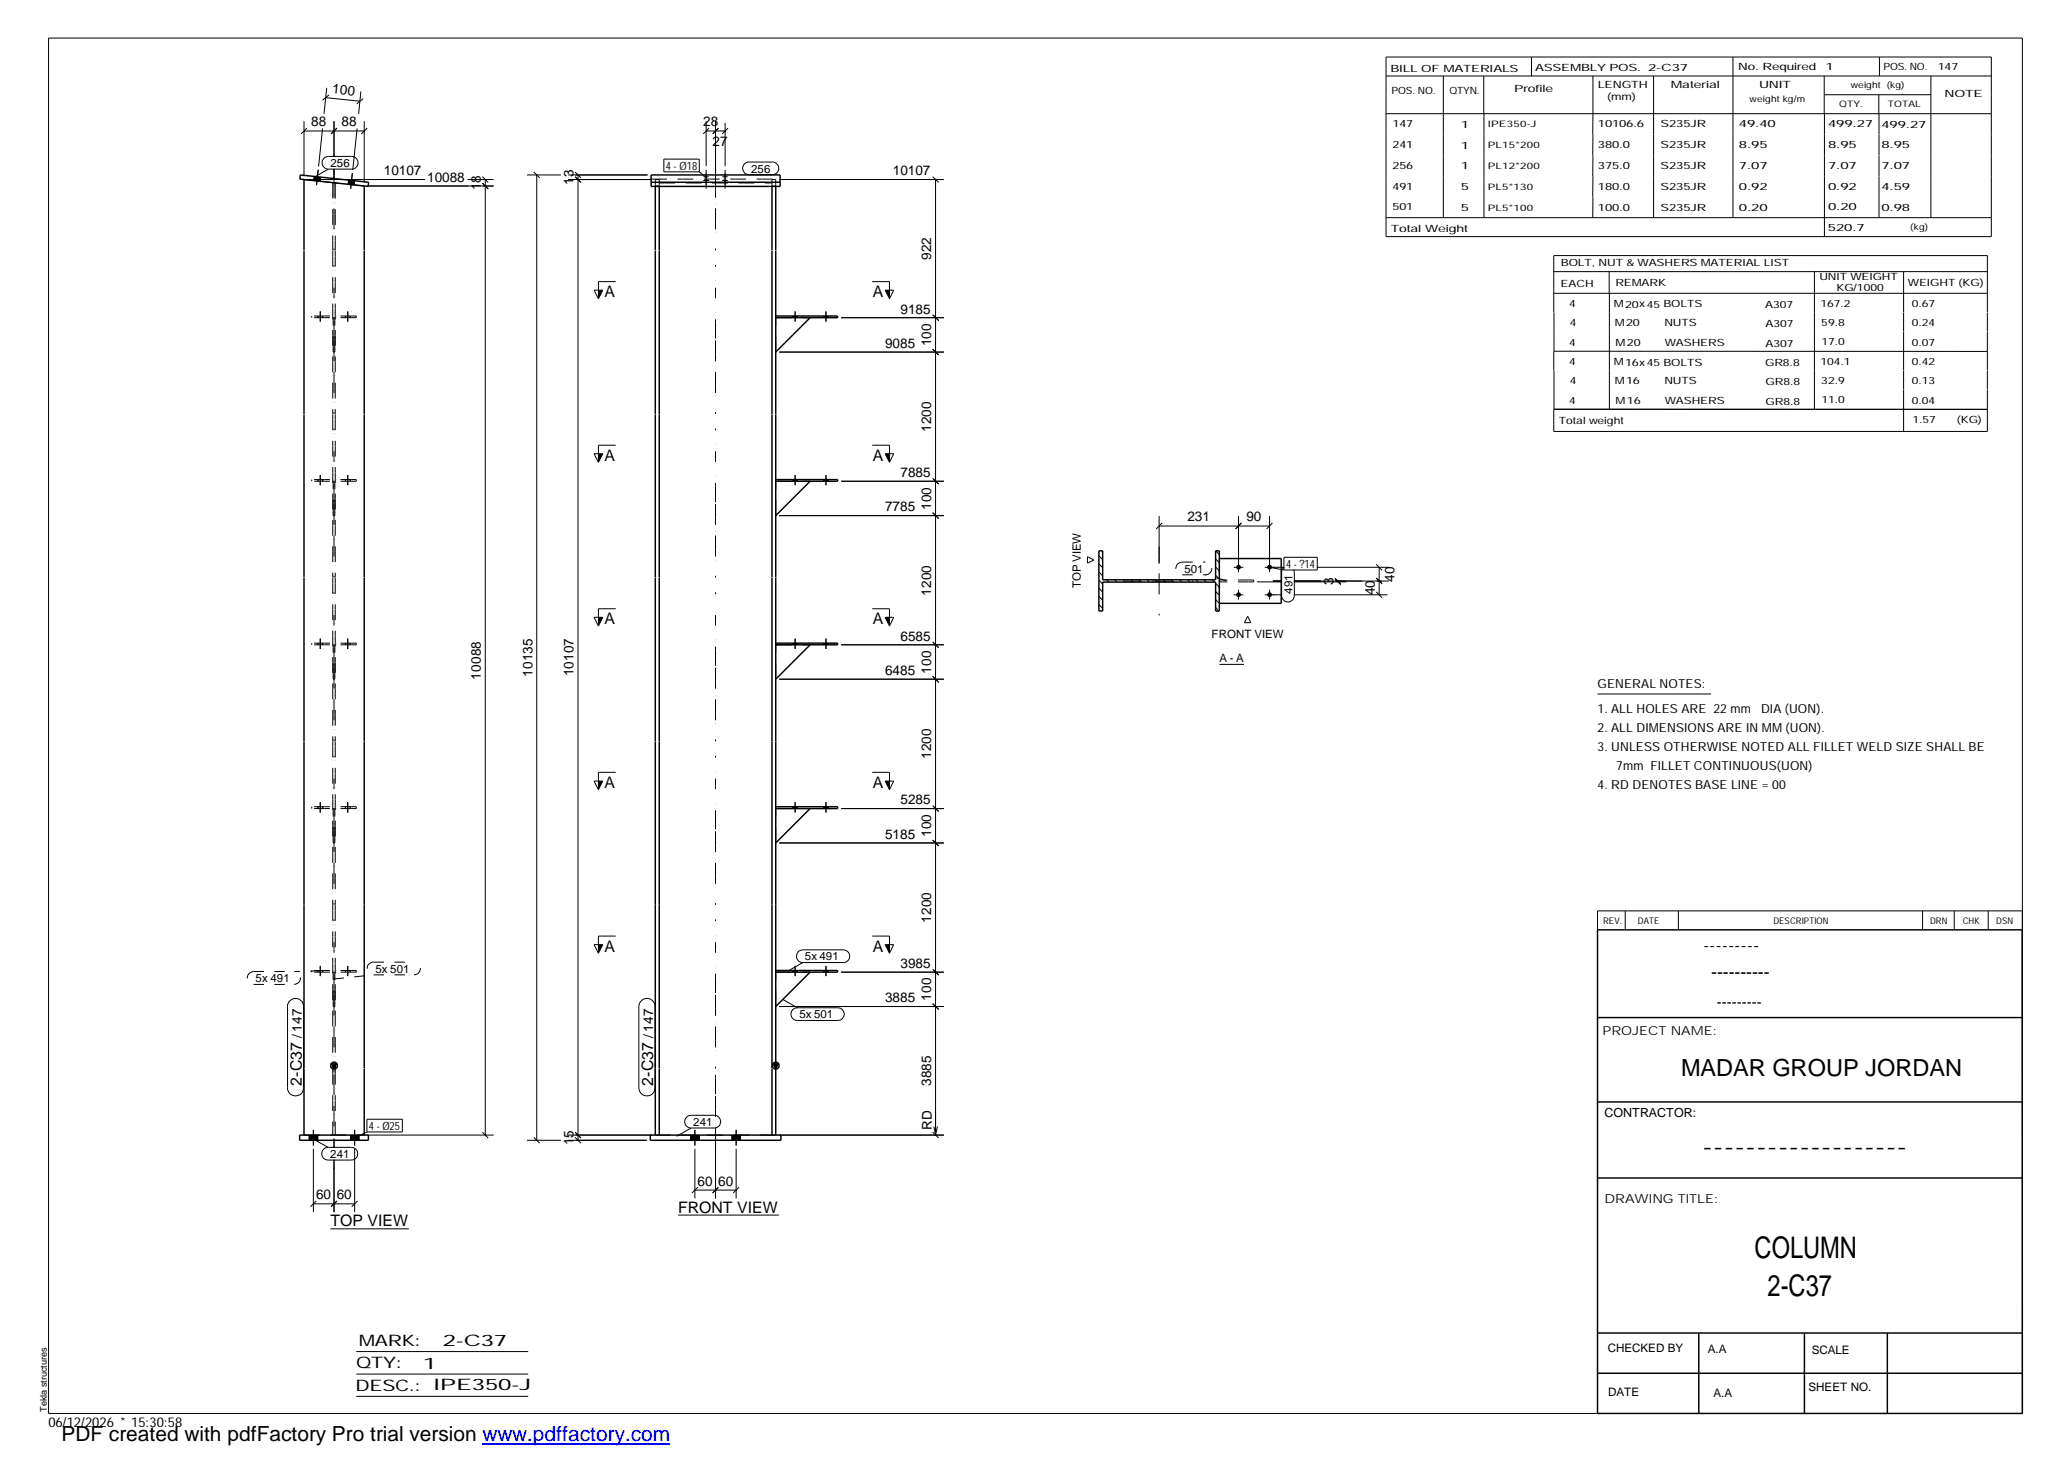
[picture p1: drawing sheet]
<svg xmlns="http://www.w3.org/2000/svg" width="420mm" height="297mm" viewBox="0 0 420 297" stroke-linecap="round" stroke-linejoin="round" font-family="sans-serif">
<g fill="none" stroke="#000" stroke-width=".2">
<path d="M9.9 7.7h401v279.5h-401zM66.2 19.8l6.9 .8M66.4 17.9l-.6 5.2M66.8 19.3l-1.3 1M73.3 18.6l-.4 4.5M281.6 11.6h123v36.5h-123zM281.6 15.4h123M293.2 15.4v28.8M301.5 15.4v7.7M311.1 11.6v3.9M323.6 15.4v16.2M336 15.4v28.8"/>
<path d="M352.1 11.6v32.6M370.6 15.4v7.7M370.7 19.2h21.6M381.7 19.2v3.9M381.8 11.6v3.8M392.3 15.4v28.8M61.8 26.6h12.2M61.8 24.6v11.2M62.4 26l-1.2 1.2M62.4 36.5h24M63.8 35.8v.9M64.6 34.5l-.3 3.1"/>
<path d="M65.1 36l-.1 .8M65.5 26.1l-.8 7.7M65.8 32.2l.9-.4h4.8a1.29 1.29 0 0 1 1.2 1.3 1.29 1.29 0 0 1-1.2 1.3h-4.8a1.28 1.28 0 0 1-1.2-.8 1.28 1.28 0 0 1 .3-1.4zM66.7 34.4l-2.9 1.7M67.9 24.6v7.3M67.9 34.3v2.1M68.5 26l-1.2 1.2M70.8 36.6l-.1 .8M71.6 35.2l-.4 3.1M72.1 36.7l-.1 .9M72.6 26.1l-.9 8.4M73.8 20.1l-1.3 1"/>
<path d="M74 24.6v12.5M74.6 26l-1.2 1.2M74.7 37.8h25.6M95 36.5h5.3M98 37.2l1.2 1.2-1.1-1.2M98 35.9l1.2 1.2M98.6 36.5v194.1M107.1 35.5h6.9M108.5 35l1.1 1.1M109.1 35.5v196.2M115.4 35.5h16.2M115.4 36.5h17.1"/>
<path d="M116.8 35.9l1.2 1.2M116.8 35l1.2 1.1M117.4 35.5v196.2M134.9 32.3h7.2v2.6h-7.2zM142.1 34.9l1.4 1.2M143.5 24.6v9.2M143.5 34.5v3.8M143.5 26.6h3.8M144.1 26l-1.2 1.2M145.4 24.6v11.8M145.9 26.1l-1.1 1.1M146 26l-1.1 1.2"/>
<path d="M147.3 25v8.8M147.3 34.5v3.8M147.9 26l-1.2 1.2M151.3 33.3l.6-.4h5a1.29 1.29 0 0 1 1.3 1.3 1.29 1.29 0 0 1-1.3 1.3h-4.7a1.31 1.31 0 0 1-1.2-.8 1.31 1.31 0 0 1 .3-1.4zM158.3 36.5h33.5M189.5 35.9l1.2 1.2M190.1 36.5v194.1M281.6 23.1h123M301.5 23.1v21.1M323.6 31.6v4.2M323.6 35.8v4.2M370.7 23.1v25"/>
<path d="M381.8 23.1v21.1M120.7 59h1.8l-.9 1.7zM125.1 57.2h-3.5v3.5M177.2 57.2h3.5v3.5M179.8 59h1.8l-.9 1.7zM281.6 44.2h123M315.7 59.6h88.1M315.7 55.2h88.1M323.6 40v4.2M326.9 55.1v4.5M327 59.6v23.6M368.6 55.2v28"/>
<path d="M386.8 55.2v8.2M158.3 71.5h33.5M161 64.2v.3M161.5 63.3v2M162 64.2v.3M167.3 64.2v.3M167.8 63.3v2M168.3 64.2v.3M170.9 64.5h20.9M189.5 70.9l1.2 1.2M189.5 64l1.2 1.1-1.1-1.1M315.7 71.4v3.9"/>
<path d="M315.7 71.4h88.1M315.7 63.5v7.9M315.7 75.3v7.8M386.8 63.5v3.9M386.8 67.5v7.7M386.8 75.3v3.8M386.8 79.2v8.5M403.8 63.4v-11.5h-88.1v11.6M403.8 63.5v3.9M403.8 67.5v7.7M403.8 75.3v3.8M403.8 79.2v8.5h-88.1v-4.5h88.1"/>
<path d="M120.7 92.2h1.8l-.9 1.7zM125.1 90.5h-3.5v3.4M161 97.4v.4M161.5 96.5v2.1M162 97.4v.4M167.3 97.4v.4M167.8 96.5v2.1M168.3 97.4v.4M170.9 97.8h20.9M177.2 90.5h3.5v3.4M179.8 92.2h1.8l-.9 1.7zM189.5 97.2l1.2 1.2-1.1-1.1"/>
<path d="M158.3 104.8h33.5M189.5 104.2l1.2 1.2M220.9 113.1l1.3 .7-1.3 .6zM223.3 112.9l.7 .8M223.3 114.6l.7 .7M223.3 116.2l.7 .8M223.3 117.9l.7 .7M223.3 119.5l.7 .8M223.9 111.9l.1 .1M224.8 117.8l.5 .5M226.5 117.8l.4 .5M228.1 117.8l.5 .5"/>
<path d="M229.8 117.8l.5 .5M231.4 117.8l.5 .5M233.1 117.8l.5 .5M234.7 117.8l.5 .5M235.5 106.9h22.4M235.5 104.8v9.7M236.1 106.2l-1.2 1.3M236.3 117.8l.6 .5M238 117.8l.5 .5M239.6 117.8l.6 .5M241.3 117.8l.5 .5M243 117.8l.5 .5"/>
<path d="M244.6 117.8l.5 .5M246.3 117.8l.4 .5M247 111.9l.7 .8M247 113.6l.7 .7M247 115.2l.7 .8M247 116.9l.7 .7M247 118.5l.7 .8M250.7 115.3h1.9M251.6 104.8v11.4M251.6 119.8v2M252.2 106.2l-1.2 1.3M255.4 118.2h5"/>
<path d="M257 115.3h3.9M257.9 104.8v11.4M257.9 119.8v2M257.9 115.3l3 .5M258.5 106.2l-1.2 1.3M258.6 118.1h1.8M260.9 113.2h6.7v2.6h-6.7zM260.9 115.2l-.5 .8v5a1.29 1.29 0 0 0 1.3 1.3 1.29 1.29 0 0 0 1.3-1.3v-4.7l-.2-.6M262.9 118.1h19.3M262.9 118.2h10.6M267.5 115.3h14.7M271.2 117.6l1.2 1.2"/>
<path d="M271.2 117.5l1.2 1.1M271.8 118.1v.1M279.6 114.7l1.2 1.2M279.7 117.5l1.1 1.1M280.2 115.3v5.5M120.7 125.4h1.8l-.9 1.8zM125.1 123.7h-3.5v3.5M158.3 138h33.5M161 130.7v.3M161.5 129.7v2.2M162 130.7v.3M167.3 130.7v.3"/>
<path d="M167.8 129.7v2.2M168.3 130.7v.3M170.9 131h20.9M177.2 123.7h3.5v3.5M179.8 125.4h1.8l-.9 1.8zM189.5 137.4l1.2 1.2M189.5 130.4l1.2 1.2-1.1-1.1M223.3 121.2l.7 .7M223.3 122.8l.7 .8M247 120.2l.7 .7M247 121.8l.7 .8M247 123.4l.6 .7"/>
<path d="M247.8 135h4.9M250.7 120.8h1.9M253.5 125.2l.6 1.3h-1.3zM257 120.8h3.4M262.9 120.8h19M279.6 120.3l1.2 1.1M120.7 158.7h1.8l-.9 1.7zM125.1 156.9h-3.5v3.5M177.2 156.9h3.5v3.5M179.8 158.7h1.8l-.9 1.7zM324.6 141h23M158.3 171.3h33.5"/>
<path d="M161 163.9v.4M161.5 163v2.1M162 163.9v.4M167.3 163.9v.4M167.8 163v2.1M168.3 163.9v.4M170.9 164.3h20.9M189.5 170.7l1.2 1.2M189.5 163.7l1.2 1.2-1.1-1.1M120.7 191.9h1.8l-.9 1.8zM125.1 190.2h-3.5v3.5M161 197.2v.3"/>
<path d="M161.5 196.2v2.1M162 197.2v.3M162.2 193.4l.9-.4h8.2a1.29 1.29 0 0 1 1.3 1.3 1.29 1.29 0 0 1-1.3 1.3h-8.2a1.31 1.31 0 0 1-1.2-.8 1.31 1.31 0 0 1 .3-1.4zM163.1 195.6l-3 1.7M167.3 197.2v.3M167.8 196.2v2.1M168.3 197.2v.3M170.9 197.5h20.9M177.2 190.2h3.5v3.5M179.8 191.9h1.8l-.9 1.8zM189.5 196.9l1.2 1.2-1.1-1.1M330.2 185.1v3.8"/>
<path d="M341 185.1v3.8M390.6 185.1v3.8M397 185.1v3.8M403.9 185.1v3.8M410.9 185.1h-86.3v3.8M58.9 203.4a1.62 1.62 0 0 1 1.8-.4 1.62 1.62 0 0 1 1 1.5v16.5a1.63 1.63 0 0 1-1.7 1.7 1.63 1.63 0 0 1-1.6-1.7v-16.8zM130.3 203.4a1.62 1.62 0 0 1 1.8-.4 1.62 1.62 0 0 1 1 1.5v16.5a1.65 1.65 0 0 1-1.7 1.7 1.65 1.65 0 0 1-1.6-1.7v-16.5l.1-.6zM158.3 204.5h33.5M159 203.1l3 1.7M161.1 205.1l.4-.3h.5h8.2a1.29 1.29 0 0 1 1.3 1.2 1.29 1.29 0 0 1-1.3 1.3h-8.2a1.28 1.28 0 0 1-1.2-.7 1.28 1.28 0 0 1 .3-1.5zM189.5 203.9l1.2 1.2M62.8 230.6v1.1"/>
<path d="M63.7 229.6v3.1M63.7 233.4v12.9M63.7 231.5l3 1.6M64.6 230.6v1.1M65.7 233.5l.5-.3 .5-.1h4.7a1.29 1.29 0 0 1 1.3 1.3 1.29 1.29 0 0 1-1.3 1.3h-4.7a1.28 1.28 0 0 1-1.2-.8 1.28 1.28 0 0 1 .2-1.4zM67.9 231.3v1.9M67.9 235.6v10.7M71.2 230.6v1.1M72.1 229.6v3.1M72.1 233.4v12.9M72.9 230.6v1.1M74.5 227.4h7.2v2.6h-7.2z"/>
<path d="M74.5 230l-2.4 1.2M74.7 230.6h25.6M98 230l1.2 1.2M107.1 231.7h6.9M108.5 231.1l1.1 1.2M115.4 231.7h16M115.4 230.6h17.1M116.8 231.1l1.2 1.2M116.8 230l1.2 1.2M139.5 227l.4-.3 .5-.1h4.7a1.29 1.29 0 0 1 1.3 1.3 1.29 1.29 0 0 1-1.3 1.3h-4.7a1.28 1.28 0 0 1-1.2-.8 1.28 1.28 0 0 1 .3-1.4zM140.3 230.6v1.1M140.4 229.2l-2.9 1.7"/>
<path d="M141.2 229.6v3.1M141.2 233.4v10.1M142.1 230.6v1.1M145.4 231.3v12.2M148.7 230.6v1.1M149.6 229.6v3.1M149.6 233.4v10.1M150.5 230.6v1.1M158.3 230.6h33.5M189.5 230l1.2 1.2M189.7 228.9l.4 1.7M190.5 228.9l-.4 1.7"/>
<path d="M63.7 244.6h8.4M64.3 244l-1.2 1.2M67.1 249.7h16M68.5 244l-1.2 1.2 1.1-1.1M72.6 244l-1.1 1.2M137.8 246.9h20.4M141.2 241.8h8.4M141.8 241.2l-1.2 1.2M146 241.2l-1.2 1.2 1.1-1.1M150.2 241.2l-1.2 1.2M72.4 274.6h34.9M72.4 279.2h34.9"/>
<path d="M72.4 283.7h34.9"/>
</g>
<g fill="#000">
<path d="M121.6 59h.9l-.9 1.7zM179.8 59h.9v1.7zM121.6 92.2h.9l-.9 1.7zM179.8 92.2h.9v1.7zM121.6 125.4h.9l-.9 1.8zM179.8 125.4h.9v1.8zM121.6 158.7h.9l-.9 1.7zM179.8 158.7h.9v1.7zM121.6 191.9h.9l-.9 1.8zM179.8 191.9h.9v1.8zM67.3 216.1h1.1l-.5 1zM157.1 216.1h1.1l-.6 1z"/>
<path d="M63.8 35.8l1.3 .2-.1 .8-1.2-.1z" fill-rule="evenodd"/>
<path d="M63.8 35.8l1.3 .2-.1 .8-1.2-.1z" fill-rule="evenodd"/>
<path d="M70.8 36.6l1.3 .1-.1 .9-1.3-.2z" fill-rule="evenodd"/>
<path d="M70.8 36.6l1.3 .1-.1 .9-1.3-.2z" fill-rule="evenodd"/>
<path d="M142.8 36.6l.4-.1 .9 .1-.2 .2h-.9z" fill-rule="evenodd"/>
<path d="M142.9 35.9l.8-.1 .4 .1-.9 .2z" fill-rule="evenodd"/>
<path d="M146.7 36.6l.4-.1 .9 .1-.3 .2h-.8z" fill-rule="evenodd"/>
<path d="M146.7 35.9l.8-.1 .5 .1-.9 .2z" fill-rule="evenodd"/>
<path d="M161 64.2h1v.3h-1z" fill-rule="evenodd"/>
<path d="M161 64.2h1v.3h-1z" fill-rule="evenodd"/>
<path d="M167.3 64.2h1v.3h-1z" fill-rule="evenodd"/>
<path d="M167.3 64.2h1v.3h-1z" fill-rule="evenodd"/>
<path d="M161 97.4h1v.4h-1z" fill-rule="evenodd"/>
<path d="M161 97.4h1v.4h-1z" fill-rule="evenodd"/>
<path d="M167.3 97.4h1v.4h-1z" fill-rule="evenodd"/>
<path d="M167.3 97.4h1v.4h-1z" fill-rule="evenodd"/>
<path d="M161 130.7h1v.3h-1z" fill-rule="evenodd"/>
<path d="M161 130.7h1v.3h-1z" fill-rule="evenodd"/>
<path d="M167.3 130.7h1v.3h-1z" fill-rule="evenodd"/>
<path d="M167.3 130.7h1v.3h-1z" fill-rule="evenodd"/>
<path d="M161 163.9h1v.4h-1z" fill-rule="evenodd"/>
<path d="M161 163.9h1v.4h-1z" fill-rule="evenodd"/>
<path d="M167.3 163.9h1v.4h-1z" fill-rule="evenodd"/>
<path d="M167.3 163.9h1v.4h-1z" fill-rule="evenodd"/>
<path d="M161 197.2h1v.3h-1z" fill-rule="evenodd"/>
<path d="M161 197.2h1v.3h-1z" fill-rule="evenodd"/>
<path d="M167.3 197.2h1v.3h-1z" fill-rule="evenodd"/>
<path d="M167.3 197.2h1v.3h-1z" fill-rule="evenodd"/>
<path d="M62.8 230.6h1.8v1.1h-1.8z" fill-rule="evenodd"/>
<path d="M62.8 230.6h1.8v1.1h-1.8z" fill-rule="evenodd"/>
<path d="M71.2 230.6h1.7v1.1h-1.7z" fill-rule="evenodd"/>
<path d="M71.2 230.6h1.7v1.1h-1.7z" fill-rule="evenodd"/>
<path d="M140.3 230.6h1.8v1.1h-1.8z" fill-rule="evenodd"/>
<path d="M140.3 230.6h1.8v1.1h-1.8z" fill-rule="evenodd"/>
<path d="M148.7 230.6h1.8v1.1h-1.8z" fill-rule="evenodd"/>
<path d="M148.7 230.6h1.8v1.1h-1.8z" fill-rule="evenodd"/>
<circle cx="251.6" cy="115.3" r=".49"/>
<circle cx="257.9" cy="115.2" r=".5"/>
<circle cx="251.6" cy="120.8" r=".49"/>
<circle cx="257.9" cy="120.8" r=".5"/>
</g>
<g fill="none" stroke="#000" stroke-width=".3">
<path d="M61 35.5l13.9 1.5-.1 .9-13.9-1.5zM61.8 36.5v14.4M74 37.8v13.1M132.3 35.5h26.2v2.4h-26.2zM132.3 37h26.2M133.1 37.9v13M133.9 37.9v13M156.8 37.9v13M157.6 37.9v13M61.8 51v33.1M74 51v33.1M133.1 51v33.1"/>
<path d="M133.9 51v33.1M156.8 51v33.1M157.6 51v33.1M157.6 64.2h12.6v.3h-12.6M164.6 64.5l-7 7M61.8 84.2v33.1M74 84.2v33.1M133.1 84.2v33.1M133.9 84.2v33.1M156.8 84.2v33.1M157.6 84.2v33.1M157.6 97.4h12.6v.4h-12.6"/>
<path d="M164.6 97.8l-7 7M61.8 117.4v99.7M74 117.4v99.7M133.1 117.4v99.7M133.9 117.4v99.7M156.8 117.4v99.7M157.6 117.4v99.7M223.3 111.9h.7v5.9h23v-5.9h.7v12.2h-.7v-5.8h-23v5.8h-.7zM247.7 113.5h12.6v9.1h-12.6M157.6 130.7h12.6v.3h-12.6M164.6 131l-7 7M157.6 163.9h12.6v.4h-12.6"/>
<path d="M164.6 164.3l-7 7M157.6 197.2h12.6v.3h-12.6M164.6 197.5l-7 7M324.6 188.9h86.2l.1 98.3h-86.3zM61.8 217.2v13.4M67.3 216.1h1.1l-.5 1zM74 217.2v13.4M133.1 217.2v13.4M133.9 217.2v13.4M156.8 217.2v13.4M157.1 216.1h1.1l-.6 1zM157.6 217.2v13.4"/>
<path d="M324.6 206.7h86.3M60.9 230.6h13.9v1.1h-13.9zM132.1 230.6h26.6v1.1h-26.6zM324.6 239.3h86.3M324.6 223.9h86.3M324.6 270.8h86.3M324.6 279h86.3M345.1 270.8v16.4M366.6 270.8v16.4M383.5 270.8v16.4"/>
<circle cx="67.9" cy="216.5" r=".68"/>
<circle cx="157.6" cy="216.5" r=".68"/>
</g>
<g fill="none" stroke="#000" stroke-width=".2" stroke-dasharray="1.1 0 2.1 .7 0 1.4" stroke-linecap="butt">
<path d="M67.6 37.1v13.8M68.1 37.2v13.7M74 37.8l-12.2-1.3M132.3 36.4h26.2M133.1 36.5v1.4M133.1 37.8h.8M133.1 36.5h.8M133.9 36.5v1.4M133.9 37.2h22.9M133.9 37.1h22.9M156.8 36.5v1.4M156.8 37.8h.8"/>
<path d="M156.8 36.5h.8M157.6 36.5v1.4M67.6 51v33.1M68.1 51v33.1M63.3 64.5v-.3M67.7 71.5v-7M68 71.5v-7M68 64.5h-.3M68 71.5h-.3M72.4 64.5v-.3M72.4 64.2h-9.1M72.4 64.5h-9.1"/>
<path d="M157.6 64.2v.3M157.6 71.5v-7M157.6 64.5h7M63.3 97.8v-.4M67.6 84.2v33.1M68 97.8h-.3M68.1 84.2v33.1M72.4 97.8v-.4M72.4 97.4h-9.1M72.4 97.8h-9.1M157.6 97.4v.4M157.6 97.8h7"/>
<path d="M67.6 117.4v33.2M67.7 104.8v-7M68 104.8v-7M68 104.8h-.3M68.1 117.4v33.2M157.6 104.8v-7M247.7 113.5v9.1M247.7 118.2v-.4M254.7 118.2v-.4M254.7 117.8h-7M254.7 118.2h-7M63.3 131v-.3"/>
<path d="M67.7 138v-7M68 138v-7M68 131h-.3M68 138h-.3M72.4 131v-.3M72.4 130.7h-9.1M72.4 131h-9.1M157.6 130.7v.3M157.6 138v-7M157.6 131h7M67.6 150.7v33.1M68.1 150.7v33.1"/>
<path d="M63.3 164.3v-.4M67.7 171.3v-7M68 171.3v-7M68 164.3h-.3M68 171.3h-.3M72.4 164.3v-.4M72.4 163.9h-9.1M72.4 164.3h-9.1M157.6 163.9v.4M157.6 171.3v-7M157.6 164.3h7M63.3 197.5v-.3"/>
<path d="M67.6 183.9v33.2M68 197.5h-.3M68.1 183.9v33.2M72.4 197.5v-.3M72.4 197.2h-9.1M72.4 197.5h-9.1M157.6 197.2v.3M157.6 197.5h7M67.6 217.2v13.4M67.7 204.5v-7M68 204.5v-7M68 204.5h-.3"/>
<path d="M68.1 217.2v13.4M157.6 204.5v-7M61.8 230.6h12.2M157.6 230.6h-24.5"/>
</g>
<g fill="none" stroke="#000" stroke-width=".2" stroke-dasharray=".4 3.2 0 .7 1.4 0 2.8 .7 0 1.4 1.4 0 2.8" stroke-linecap="butt">
<path d="M67.9 31.9v-1.8M67.9 50.9v-16.6M145.4 50.9v-20.8M67.9 84.1v-33.1M145.4 84.1v-33.1M67.9 117.3v-33.1M145.4 117.3v-33.1M242.5 118.1h-14M235.5 125v-13.9M67.9 150.6v-33.2M145.4 150.6v-33.2M67.9 183.8v-33.1"/>
<path d="M145.4 183.8v-33.1M67.9 217.1v-33.2M145.4 217.1v-33.2M67.9 237.6v-2M67.9 233.2v-16M145.4 237.6v-20.4"/>
</g>
<g fill="none" stroke="#000" stroke-width=".2" stroke-dasharray="2.1 2.1" stroke-linecap="butt">
<path d="M64.6 64.5v-.3M65.1 65.3v-2M65.6 64.5v-.3M70.2 64.5v-.3M70.7 65.3v-2M71.2 64.5v-.3M64.6 97.8v-.4M65.1 98.6v-2.1M65.6 97.8v-.4M70.2 97.8v-.4M70.7 98.6v-2.1M71.2 97.8v-.4"/>
<path d="M240.2 116.8h4.7M240.2 114.2h4.7M240.2 114.2a1.29 1.29 0 0 0-1.3 1.3 1.29 1.29 0 0 0 1.3 1.3M244.9 116.8a1.29 1.29 0 0 0 1.3-1.3 1.29 1.29 0 0 0-1.3-1.3M249.1 118l-4.2-1.2M64.6 131v-.3M65.1 131.9v-2.2M65.6 131v-.3M70.2 131v-.3M70.7 131.9v-2.2M71.2 131v-.3M64.6 164.3v-.4"/>
<path d="M65.1 165.1v-2.1M65.6 164.3v-.4M70.2 164.3v-.4M70.7 165.1v-2.1M71.2 164.3v-.4M51.5 197.4h8.3M51.5 197.4a1.31 1.31 0 0 0-1.3 1.3 1.31 1.31 0 0 0 1.3 1.3M64.6 197.5v-.3M65.1 198.3v-2.1M65.2 197.3l-5.4 .1M65.6 197.5v-.3M67.8 198.9l8.1-.8"/>
<path d="M70.2 197.5v-.3M70.7 198.3v-2.1M71.2 197.5v-.3M75.9 198.1h8.2M75.9 195.5h8.2M75.9 195.5a1.29 1.29 0 0 0-1.3 1.3 1.29 1.29 0 0 0 1.3 1.3M84.1 198.1a1.29 1.29 0 0 0 1.3-1.3 1.29 1.29 0 0 0-1.3-1.3M51.5 200h8.3M59.8 200a1.31 1.31 0 0 0 1.3-1.3 1.31 1.31 0 0 0-1.3-1.3"/>
</g>
<path d="M98 293.3h38.2" fill="none" stroke="#00f" stroke-width=".3"/>
<g font-size="6.1">
<text x="356.5" y="255.5">COLUMN</text>
<text x="359.1" y="263.3">2-C37</text>
</g>
<text font-size="4.8" x="341.5" y="218.6">MADAR GROUP JORDAN</text>
<text font-size="4.2" x="12.5" y="292.7">PDF created with pdfFactory Pro trial version www.pdffactory.com</text>
<g font-size="3.6">
<text x="346.1" y="193.2">---------</text>
<text x="347.7" y="198.6">----------</text>
<text x="345.8" y="234.2">-------------------</text>
</g>
<g font-size="3.2">
<text x="122.8" y="60.4">A</text>
<text x="177.3" y="60.4">A</text>
<text x="122.8" y="93.6">A</text>
<text x="177.3" y="93.6">A</text>
<text x="122.8" y="126.8">A</text>
<text x="177.3" y="126.8">A</text>
<text x="122.8" y="160.1">A</text>
<text x="177.3" y="160.1">A</text>
<text x="122.8" y="193.3">A</text>
<text x="177.3" y="193.3">A</text>
<text x="61.3" y="220.6" transform="rotate(-90 61.3 220.6)">2-C37</text>
<text x="132.7" y="220.6" transform="rotate(-90 132.7 220.6)">2-C37</text>
<text x="67.1" y="249.2">TOP VIEW</text>
<text x="137.8" y="246.4">FRONT VIEW</text>
<text x="72.9" y="273.5">MARK:</text>
<text x="90" y="273.5">2-C37</text>
<text x="72.4" y="278">QTY:</text>
<text x="86" y="278.1">1</text>
<text x="72.2" y="282.6">DESC.:</text>
<text x="88.1" y="282.4">IPE350-J</text>
</g>
<text font-size="3" x="348.8" y="204.5">---------</text>
<g font-size="2.8">
<text x="67.4" y="19" transform="rotate(6 67.4 19)">100</text>
<text x="63.2" y="25.7">88</text>
<text x="69.4" y="25.7">88</text>
<text x="142.9" y="25.7">28</text>
<text x="144.8" y="29.7">27</text>
<text x="78" y="35.6">10107</text>
<text x="181.4" y="35.6">10107</text>
<text x="86.8" y="36.9">10088</text>
<text x="97.7" y="38.7" transform="rotate(-90 97.7 38.7)">18</text>
<text x="116.5" y="37.6" transform="rotate(-90 116.5 37.6)">13</text>
<text x="189.2" y="52.9" transform="rotate(-90 189.2 52.9)">922</text>
<text x="183" y="63.7">9185</text>
<text x="179.8" y="70.7">9085</text>
<text x="189.2" y="70.4" transform="rotate(-90 189.2 70.4)">100</text>
<text x="189.2" y="87.8" transform="rotate(-90 189.2 87.8)">1200</text>
<text x="183" y="96.9">7885</text>
<text x="179.8" y="103.9">7785</text>
<text x="189.2" y="103.6" transform="rotate(-90 189.2 103.6)">100</text>
<text x="241.3" y="105.9">231</text>
<text x="253.2" y="105.9">90</text>
<text x="270.9" y="118.9" transform="rotate(-90 270.9 118.9)">3</text>
<text x="283.3" y="118.2" transform="rotate(-90 283.3 118.2)">40</text>
<text x="189.2" y="121" transform="rotate(-90 189.2 121)">1200</text>
<text x="279.3" y="121" transform="rotate(-90 279.3 121)">40</text>
<text x="183" y="130.2">6585</text>
<text x="108.2" y="137.5" transform="rotate(-90 108.2 137.5)">10135</text>
<text x="116.5" y="137.4" transform="rotate(-90 116.5 137.4)">10107</text>
<text x="179.8" y="137.2">6485</text>
<text x="189.2" y="136.8" transform="rotate(-90 189.2 136.8)">100</text>
<text x="97.7" y="138.1" transform="rotate(-90 97.7 138.1)">10088</text>
<text x="189.2" y="154.2" transform="rotate(-90 189.2 154.2)">1200</text>
<text x="183" y="163.4">5285</text>
<text x="179.8" y="170.4">5185</text>
<text x="189.2" y="170.1" transform="rotate(-90 189.2 170.1)">100</text>
<text x="189.2" y="187.5" transform="rotate(-90 189.2 187.5)">1200</text>
<text x="183" y="196.7">3985</text>
<text x="179.8" y="203.7">3885</text>
<text x="189.2" y="203.4" transform="rotate(-90 189.2 203.4)">100</text>
<text x="61.3" y="211" transform="rotate(-90 61.3 211)">/ 147</text>
<text x="132.7" y="211" transform="rotate(-90 132.7 211)">/ 147</text>
<text x="189.2" y="220.7" transform="rotate(-90 189.2 220.7)">3885</text>
<text x="116.5" y="232.7" transform="rotate(-90 116.5 232.7)">15</text>
<text x="189.3" y="229.6" transform="rotate(-90 189.3 229.6)">RD</text>
<text x="64.2" y="243.7">60</text>
<text x="68.4" y="243.7">60</text>
<text x="141.7" y="240.9">60</text>
<text x="145.9" y="240.9">60</text>
<text x="9.8" y="290">06/12/2026 * 15:30:58</text>
</g>
<g font-size="2.5">
<text x="324.6" y="139.9">GENERAL NOTES:</text>
<text x="324.6" y="148.7">2. ALL DIMENSIONS ARE IN MM (UON).</text>
<text x="324.6" y="144.9">1. ALL HOLES ARE 22 mm</text>
<text x="357.8" y="144.9">DIA (UON).</text>
<text x="324.6" y="152.5">3. UNLESS OTHERWISE NOTED ALL FILLET WELD SIZE SHALL BE</text>
<text x="324.6" y="160.2">4. RD DENOTES BASE LINE = 00</text>
<text x="328.4" y="156.4">7mm FILLET CONTINUOUS(UON)</text>
<text x="325.6" y="210.3">PROJECT NAME:</text>
<text x="326" y="226.9">CONTRACTOR:</text>
<text x="326" y="244.4">DRAWING TITLE:</text>
</g>
<g font-size="2.4">
<text x="326.7" y="274.7">CHECKED BY</text>
<text x="347" y="275">A.A</text>
<text x="368.1" y="275.1">SCALE</text>
<text x="326.7" y="283.6">DATE</text>
<text x="348.1" y="283.9">A.A</text>
<text x="367.5" y="282.6">SHEET NO.</text>
</g>
<g font-size="2.3">
<text x="67.1" y="33.9">256</text>
<text x="135.3" y="34.5">4 - Ø18</text>
<text x="152.6" y="35.1">256</text>
<text x="219.6" y="119.5" transform="rotate(-90 219.6 119.5)">TOP VIEW</text>
<text x="240.6" y="116.4">501</text>
<text x="261.3" y="115.4">4 - ?14</text>
<text x="262.6" y="120.6" transform="rotate(-90 262.6 120.6)">491</text>
<text x="246.2" y="129.6">FRONT VIEW</text>
<text x="247.8" y="134.4">A - A</text>
<text x="76.3" y="197.6">5x 501</text>
<text x="163.5" y="195.1">5x 491</text>
<text x="51.9" y="199.6">5x 491</text>
<text x="162.4" y="206.9">5x 501</text>
<text x="74.9" y="229.6">4 - Ø25</text>
<text x="140.8" y="228.8">241</text>
<text x="67.1" y="235.3">241</text>
</g>
<g font-size="2">
<text x="282.5" y="14.6">BILL OF MATERIALS</text>
<text x="311.9" y="14.4">ASSEMBLY POS.</text>
<text x="324.6" y="17.9">LENGTH</text>
<text x="334.9" y="14.4">2-C37</text>
<text x="339.5" y="17.9">Material</text>
<text x="353.1" y="14.2">No. Required</text>
<text x="357.4" y="17.9">UNIT</text>
<text x="370.9" y="14.2">1</text>
<text x="382.7" y="14.2">POS. NO.</text>
<text x="393.7" y="14.3">147</text>
<text x="282.7" y="19.1">POS. NO.</text>
<text x="294.5" y="19">QTYN.</text>
<text x="307.6" y="18.7">Profile</text>
<text x="326.5" y="20.4">(mm)</text>
<text x="395.1" y="19.6">NOTE</text>
<text x="282.9" y="25.8">147</text>
<text x="296.8" y="26">1</text>
<text x="324.7" y="25.9">10106.6</text>
<text x="337.4" y="25.9">S235JR</text>
<text x="353.3" y="25.9">49.40</text>
<text x="371.4" y="25.9">499.27</text>
<text x="382.3" y="25.9">499.27</text>
<text x="282.9" y="30">241</text>
<text x="282.9" y="34.3">256</text>
<text x="296.8" y="30.2">1</text>
<text x="296.8" y="34.4">1</text>
<text x="324.7" y="30.1">380.0</text>
<text x="324.7" y="34.4">375.0</text>
<text x="337.4" y="30.1">S235JR</text>
<text x="337.4" y="34.3">S235JR</text>
<text x="353.3" y="30.1">8.95</text>
<text x="353.3" y="34.4">7.07</text>
<text x="371.4" y="30.1">8.95</text>
<text x="371.4" y="34.3">7.07</text>
<text x="382.3" y="30.2">8.95</text>
<text x="382.3" y="34.4">7.07</text>
<text x="282.9" y="38.5">491</text>
<text x="296.8" y="38.6">5</text>
<text x="324.7" y="38.6">180.0</text>
<text x="337.4" y="38.6">S235JR</text>
<text x="353.3" y="38.6">0.92</text>
<text x="371.4" y="38.6">0.92</text>
<text x="382.3" y="38.6">4.59</text>
<text x="282.6" y="47.1">Total Weight</text>
<text x="282.9" y="42.7">501</text>
<text x="296.8" y="42.9">5</text>
<text x="324.7" y="42.8">100.0</text>
<text x="337.4" y="42.8">S235JR</text>
<text x="353.3" y="42.8">0.20</text>
<text x="371.4" y="46.9">520.7</text>
<text x="371.4" y="42.7">0.20</text>
<text x="382.3" y="42.9">0.98</text>
<text x="317.1" y="58.2">EACH</text>
<text x="317.1" y="54.1">BOLT, NUT &amp; WASHERS MATERIAL LIST</text>
<text x="328.2" y="58.2">REMARK</text>
<text x="369.7" y="57">UNIT WEIGHT</text>
<text x="373.1" y="59.1">KG/1000</text>
<text x="387.6" y="58.1">WEIGHT (KG)</text>
<text x="318.8" y="62.3">4</text>
<text x="327.9" y="62.5">M20x45 BOLTS</text>
<text x="358.6" y="62.5">A307</text>
<text x="369.9" y="62.5">167.2</text>
<text x="388.4" y="62.3">0.67</text>
<text x="318.8" y="70.3">4</text>
<text x="318.9" y="66.2">4</text>
<text x="328.1" y="66.3">M20</text>
<text x="328.3" y="70.3">M20</text>
<text x="338.2" y="66.3">NUTS</text>
<text x="338.2" y="70.3">WASHERS</text>
<text x="358.7" y="66.5">A307</text>
<text x="358.7" y="70.4">A307</text>
<text x="370" y="66.2">59.8</text>
<text x="370.1" y="70.1">17.0</text>
<text x="388.4" y="66.3">0.24</text>
<text x="388.4" y="70.2">0.07</text>
<text x="318.8" y="74.1">4</text>
<text x="318.9" y="77.9">4</text>
<text x="327.9" y="74.2">M16x45 BOLTS</text>
<text x="358.6" y="74.3">GR8.8</text>
<text x="369.9" y="74.2">104.1</text>
<text x="388.4" y="74.2">0.42</text>
<text x="318.8" y="82">4</text>
<text x="328.1" y="78">M16</text>
<text x="328.3" y="82">M16</text>
<text x="338.2" y="78">NUTS</text>
<text x="338.2" y="82">WASHERS</text>
<text x="358.7" y="78.3">GR8.8</text>
<text x="358.7" y="82.2">GR8.8</text>
<text x="370" y="78">32.9</text>
<text x="370.1" y="81.9">11.0</text>
<text x="388.4" y="78">0.13</text>
<text x="388.4" y="82">0.04</text>
<text x="316.7" y="86.2">Total weight</text>
<text x="388.6" y="86">1.57</text>
<text x="397.6" y="86">(KG)</text>
</g>
<g font-size="1.9">
<text x="325.7" y="187.8">REV.</text>
<text x="332.8" y="187.6">DATE</text>
<text x="360.3" y="187.7">DESCRIPTION</text>
<text x="392.1" y="187.6">DRN</text>
<text x="398.8" y="187.6">CHK</text>
<text x="405.6" y="187.7">DSN</text>
<text x="9.5" y="286.8" transform="rotate(-90 9.5 286.8)">Tekla structures</text>
</g>
<g font-size="1.8">
<text x="376" y="17.9">weight (kg)</text>
<text x="355.5" y="20.7">weight kg/m</text>
<text x="373.6" y="21.7">QTY.</text>
<text x="383.5" y="21.8">TOTAL</text>
<text x="302.3" y="25.9">IPE350-J</text>
<text x="302.3" y="30.1">PL15*200</text>
<text x="302.3" y="34.3">PL12*200</text>
<text x="302.3" y="38.6">PL5*130</text>
<text x="302.3" y="42.8">PL5*100</text>
<text x="388.1" y="46.7">(kg)</text>
</g>
</svg>
